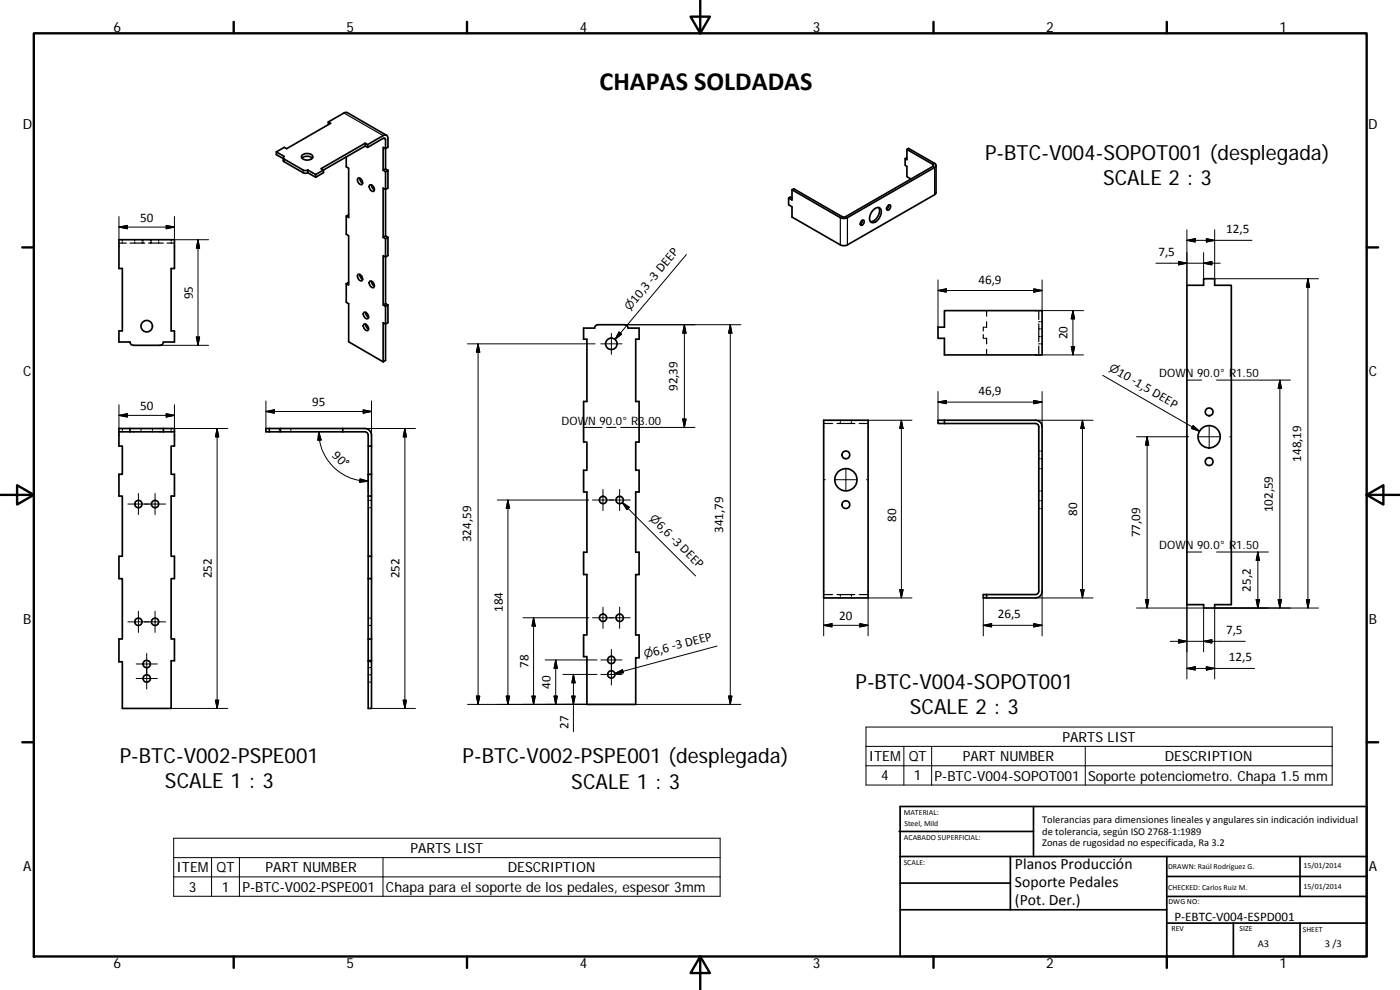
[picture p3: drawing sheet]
<svg xmlns="http://www.w3.org/2000/svg" width="420mm" height="297mm" viewBox="0 0 420 297" stroke-linecap="round" stroke-linejoin="round" font-family="sans-serif">
<g fill="none" stroke="#000" stroke-width=".51">
<path d="M98.5 36.6l5.4-2.9 12.1 6.9M98.5 36.6l.7 .4-13.2 7.6-.7-.4-2.4 1.4M98.5 36.6v.8M82.9 45.6v.8l2.1 1.2M82.9 45.6l2.4 1.3-.3 .4 .3 .5 5.7 3.2 .6 .2 .8-.2M85 47.3l.2 1.2 5.8 3.3 .6 .2 .8-.2M90.6 47.5a2.45 2.45 0 0 1 3.2 0M90.6 46.6a2.28 2.28 0 0 1 3.3 .3 1.81 1.81 0 0 1-2.8 .9l-.6-.6zM92.4 51.8l2.3 1.4M92.4 51l2.3 1.4M92.4 51v.8M94.7 52.4l2.4-1.4v.8l-2.4 1.4"/>
<path d="M94.7 52.4v.8M103.9 47.1v3l.7 .4v14.8l-.7-.5 .7-.4M107.5 53.5a1.14 1.14 0 0 1 1.1 .6 1.14 1.14 0 0 1-.2 1.3 1.35 1.35 0 0 1-.9-1.9zM108 53.5l.1 .6 .7 .8M109.6 43l-13.2 7.6 .7 .4 12.5-7.2M109.6 43l.7 .4M109.6 43v.8M109.6 43.8l.7 .4M110.3 43.4l4.7-2.7a.87 .87 0 0 1 1-.1 .87 .87 0 0 1 .4 .9v2.7l-.7 .4-.7-.4v6.9l.7 .4M110.3 44.2l4.7-2.7h.6l.1 9.2M110.3 43.4v.8M111 55.5a1.15 1.15 0 0 1 1.2 .6 1.15 1.15 0 0 1-.2 1.3 1.38 1.38 0 0 1-1-1.9z"/>
<path d="M111.5 55.5l.2 .8 .7 .7M115.7 51.5v19.3M115.7 50.7l-.7 .4M115.7 50.7l.7 .4M116.4 51.1v5.3l-.7 .4-.7-.4v14.8M116.4 51.1l-.7 .4M237.7 59.4l-.5-.3-.5 .3M237.7 56.9v3.1l-1-.6M271.6 47.6v2l.6 .3v3.1l1.2 .7M272.2 44.8v3.1l-.6-.3 .6-.3M272.2 44.8l.5-.3 7.8 4.5a.66 .66 0 0 1 .4 .6 .66 .66 0 0 1-.4 .6l-26.2 15.1a2.38 2.38 0 0 1-2.1 0l-14.5-8.4M272.2 44.8l7.8 4.5 .1 .4-26.5 15.4-.9-.1-14.5-8.4-.5 .3"/>
<path d="M280.9 49.6v8.2l-.2 .5-26.4 15.2a2.38 2.38 0 0 1-2.1 0l-14.5-8.4v-3.1l-1-.5v-2.1M35.7 71.9h16.7v8.7h-1v18.7h1v3.3h-3.4l-.3 .8-.7 .2h-8l-.6-.2-.4-.8h-3.3v-3.3h1v-18.7h-1zM103.9 64.8v5.5l.7 .4v14.8l-.7-.4M115 71.2l.7 .4M115.7 77.1v14l.7 .4M115.7 77.1l-.7-.4v14.8l.7 .4M115.7 71.6v5.5M115.7 70.8l-.7 .4M115.7 70.8l.7 .4M116.4 71.2v5.5l-.7 .4M116.4 71.2l-.7 .4M258.5 66.4a.56 .56 0 0 1 .9-.2 .56 .56 0 0 1-.2 .9 .58 .58 0 0 1-.9 .5 .58 .58 0 0 1 0-1z"/>
<path d="M258.8 66.1v.6l-.6 .6M262.1 63a1.28 1.28 0 0 1 1.1-.8 1.28 1.28 0 0 1 1.2 .8 3.3 3.3 0 0 1-2.7 3.8 2.05 2.05 0 0 1-.1-3.2zM263.7 62.3a3.2 3.2 0 0 1-2.5 4.2M266.5 61.7a.47 .47 0 0 1 .8-.1 .47 .47 0 0 1-.1 .7 .6 .6 0 0 1-.4 .7 .6 .6 0 0 1-.7-.4zM266.8 61.5l-.3 .8-.4 .4M103.9 85.1v5.6l.7 .4v11.5l10.4 6M104.6 84.7l-.7 .4M107.5 82.4a1.17 1.17 0 0 1 1.1 .6 1.17 1.17 0 0 1-.2 1.3 1.41 1.41 0 0 1-.9-1.9zM108 82.3a1.71 1.71 0 0 0 .8 1.5M109.2 97.3a1.15 1.15 0 0 1 1.2 .6 1.15 1.15 0 0 1-.2 1.3 1.37 1.37 0 0 1-1-1.9zM109.2 93.7a1.14 1.14 0 0 1 1.2 .7 1.14 1.14 0 0 1-.2 1.3 1.36 1.36 0 0 1-1-2zM109.7 93.7l.3 .9 .6 .6"/>
<path d="M109.7 97.3a1.67 1.67 0 0 0 .9 1.4M111 84.4a1.17 1.17 0 0 1 1.2 .6 1.17 1.17 0 0 1-.2 1.3 1.38 1.38 0 0 1-1-1.9zM111.5 84.4a1.71 1.71 0 0 0 .9 1.5M115.7 91.9v16.2l-.7 .5M115.7 91.1l-.7 .4M116.4 91.5v5.3l-.7 .4-.7-.4v11.8M116.4 91.5l-.7 .4M175.1 98.4h3.4l.2-.6 .8-.4h8l.7 .4 .3 .6h3.3v3.4h-1v18.7h1v12.1h-1v8.5h1v6.5h-1v18.1h1v6.7h-1v18.1h1v6.9h-1v13.9h-14.7v-14.3h-1v-6.5h1v-18.1h-1v-6.7h1v-18.1h-1v-6.5h1v-8.5h-1v-12.1h1v-18.7h-1zM283.4 93.2h29.3v13.3h-29.3v-5h-1.9v-3.3h1.9zM356.2 85.6h5v-2h3.3v2h5v95.8h-5v1h-3.3v-1h-5zM35.7 129.6h3.3M35.7 129.6v4.2h1v8.5h-1v6.5h1v18.1h-1v6.7h1v18.1h-1v6.9h1v14h14.7v-14.4h1v-6.5h-1v-18.1h1v-6.7h-1v-18.1h1v-6.5h-1v-8.5h1v-4.2"/>
<path d="M39 128.6h-3.3v1M39 128.6v1M39 128.6h10M39 129.6h10M49 128.6h3.4v1M49 129.6h3.4M49 128.6v1M80.8 128.6h28.7a2.04 2.04 0 0 1 2 2v43M80.8 128.6h-1v1h1M80.8 129.6h3.4M80.8 128.6v1M84.2 128.6v1h18.7"/>
<path d="M102.9 129.6l7 .1 .6 .6v3.5M102.9 128.6v1M111.5 133.8h-1v8.5M247.2 126.1h13.3v53.3h-13.3zM283.4 127.1h-1.9v-1h29.3a1.96 1.96 0 0 1 1.9 2v49.3a1.97 1.97 0 0 1-1.9 2h-14.7M283.4 127.1h27.4l.6 .2 .3 .6v49.7l-.3 .6-.6 .2h-15.7v1h1M283.4 126.1v1M110.5 148.8h1M110.5 142.3v6.5M110.5 148.8v18.1h1M110.5 142.3h1M110.5 173.6h1v18.1"/>
<path d="M110.5 166.9v45.7h1v-20.9M296.1 178.4v1M110.5 198.2h1M110.5 191.7h1M269.8 249.5h40.4M270.1 257h140.1M270.1 242h140.1v45h-140.1zM303.2 257v16M310.2 242v15M350.2 257v30M390.2 257v12M270.1 273h80.1"/>
<path d="M270.1 265h33.1M350.2 277h60M350.2 269h60M350.2 263h60M370.2 277v10M390.2 277v10"/>
<circle cx="44" cy="97.9" r="1.72"/>
<circle cx="183.5" cy="103.2" r="1.71"/>
<circle cx="253.9" cy="136.5" r="1.17"/>
<circle cx="362.9" cy="138.5" r="1.17"/>
<circle cx="362.9" cy="123.6" r="1.17"/>
<circle cx="362.9" cy="131.1" r="3.3"/>
<circle cx="41.5" cy="151.2" r="1.1"/>
<circle cx="46.5" cy="151.2" r="1.1"/>
<circle cx="181" cy="150" r="1.1"/>
<circle cx="186" cy="150" r="1.1"/>
<circle cx="253.9" cy="143.9" r="3.3"/>
<circle cx="253.9" cy="151.4" r="1.16"/>
<circle cx="41.5" cy="186.6" r="1.1"/>
<circle cx="44" cy="199.2" r="1.1"/>
<circle cx="46.5" cy="186.6" r="1.1"/>
<circle cx="181" cy="185.4" r="1.09"/>
<circle cx="183.5" cy="198" r="1.1"/>
<circle cx="186" cy="185.4" r="1.09"/>
<circle cx="44" cy="203.6" r="1.1"/>
<circle cx="183.5" cy="202.4" r="1.1"/>
</g>
<g fill="none" stroke="#000" stroke-width=".36">
<path d="M103.2 33.9l11.8 6.8M85.3 47.8v.8M91 51v.8M115 41.5l.7 .4M280.5 49l-.5 .3v.6l.5 .3v8.2M35.7 72.9h2.2M36.7 71.9v.4M36.7 72.6v.3M39 72.9h4.5M40.4 71.9v.4M40.4 72.6v.3M42.6 71.9v.4"/>
<path d="M42.6 72.6v.3M42.9 71.9v.4M42.9 72.6v.3M44.6 72.9h4.4M45.1 71.9v.4M45.1 72.6v.3M45.4 71.9v.4M45.4 72.6v.3M47.6 71.9v.4M47.6 72.6v.3M50.2 72.9h2.2M51.4 71.9v.4"/>
<path d="M51.4 72.6v.3M252.7 65l-.5 .3v8.2M253.8 65l.5 .3v8.2M295.4 98.2h-.3v1.1M296.1 96.5v1.7h-.3M296.1 93.2v1.6M311.8 93.2v2.7M311.8 97.2v5.3M311.8 98.7h.3M311.8 96.5h.3M312.4 98.7h.3M312.4 96.5h.3"/>
<path d="M295.1 100.4v1.1h.3M295.8 101.5h.3v1.7M296.1 104.8v1.7M311.8 103.8v2.7M311.8 101h.3M311.8 103.2h.3M312.4 101h.3M312.4 103.2h.3M36.7 128.6v.3M36.7 129.2v.4M42.3 128.6v.3M42.3 129.2v.4"/>
<path d="M45.8 128.6v.3M45.8 129.2v.4M51.4 128.6v.3M51.4 129.2v.4M83.8 128.6v.3M83.8 129.2v.4M87.3 128.6v.3M87.3 129.2v.4M247.2 127.1h2.7M251.2 127.1h5.3M252.2 126.1v.3M252.2 126.7v.4"/>
<path d="M255.5 126.1v.3M255.5 126.7v.4M257.9 127.1h2.6M311.8 135.3h.3M311.8 137.6h.3M312.4 135.3h.3M312.4 137.6h.3M110.5 150.1h.3M110.5 152.3h.3M111.2 150.1h.3M111.2 152.3h.3M311.8 150.2h.3"/>
<path d="M311.8 152.6h.3M311.8 140.6h.3M311.8 147.3h.3M312.4 150.2h.3M312.4 152.6h.3M312.4 140.6h.3M312.4 147.3h.3M247.2 178.4h2.7M251.2 178.4h5.3M252.2 178.4v.3M252.2 179.1v.3M255.5 178.4v.3"/>
<path d="M255.5 179.1v.3M257.9 178.4h2.6M110.5 198.6h.3M110.5 198.1h.3M110.5 185.5h.3M110.5 187.7h.3M111.2 198.6h.3M111.2 198.1h.3M111.2 185.5h.3M111.2 187.7h.3M110.5 204.7h.3M110.5 202.5h.3"/>
<path d="M110.5 200.3h.3M111.2 204.7h.3M111.2 202.5h.3M111.2 200.3h.3"/>
</g>
<g fill="none" stroke="#000" stroke-width=".3">
<path d="M35.7 68.1l2.5-.5v1zM35.7 68.1h16.7M35.7 65v6.9M49.9 67.6l2.5 .5-2.5 .5zM52.4 65v6.9h10.2M59.4 71.9v31.7M59.4 71.9l.5 2.5h-1zM206 76.4l-21.4 25.5M346.9 79h19.3M353.7 78.5l2.5 .5-2.5 .5zM356.2 68.9v16.7M356.2 72.1l2.5-.5v1z"/>
<path d="M356.2 72.1h19.5M361.2 75.8v7.8M361.2 79l2.5-.5v1zM362 71.6l2.5 .5-2.5 .5zM364.5 68.9v14.7h31.2M183.5 100v6.3M185.8 99.6l.8 .7-2 1.6zM187.5 97.4h34.8M205.4 97.4v30.8M205.4 97.4l.5 2.5h-1zM219.2 97.4v113.9M219.2 97.4l.5 2.5h-1z"/>
<path d="M281.5 84v14.2M281.5 87.2l2.5-.5v1zM281.5 87.2h31.2M310.2 86.7l2.5 .5-2.5 .5zM310.8 93.2h14.4M312.7 84v9.2M322 93.2v13.3M322 93.2l.5 2.5h-1zM392.5 83.6v98.8M392.5 83.6l.5 2.5h-.9zM48 103.6h14.6M58.9 101.1h1l-.5 2.5z"/>
<path d="M140.3 103.2h38.3M143.5 103.2v108.1M143.5 103.2l.5 2.5h-1zM180.3 103.2h6.4M281.5 117.5v8.6M310.8 106.5h14.4M312.7 117.5v10.6M321.5 104h1l-.5 2.5zM331 112.6l29 16.8M356.2 114h4.4M365.1 114h22.2M384.1 114v68.4"/>
<path d="M384.1 114l.5 2.6h-1zM35.7 124.6l2.5-.5v1zM35.7 124.6h16.7M35.7 121.5v7.1M48 128.6h20.3M49.9 124.1l2.5 .5-2.5 .5zM52.4 121.5v7.1M65.2 128.6v84M65.2 128.6l.4 2.5h-.9zM79.8 123.5h31.7M79.8 123.5l2.5-.5v1zM79.8 120.3v8.3"/>
<path d="M95.7 129.6a14.9 14.9 0 0 0 8 13.1l3.4 1.3 3.4 .4M95.7 129.6l.7 2.4-1 .1zM102.9 128.6h21.8M109 123l2.5 .5-2.5 .5zM111.5 120.3v53.3M121.5 128.6l.5 2.5h-1zM121.5 128.6v84M175.1 128.2h5.6M182.1 128.2h2.8M186.3 128.2h22.3M204.9 125.7h1l-.5 2.5zM253.9 137.4v.4"/>
<path d="M260.5 126.1h13.2M270.5 126.1v53.3M270.5 126.1l.5 2.5h-1zM281.5 120.6l2.5-.5v1zM281.5 120.6h31.2M310.2 120.1l2.5 .6-2.5 .4zM310.8 126.1h17.2M324.9 126.1v53.3M324.9 126.1l.5 2.5h-1.1zM341.1 131h15.6M344.3 131v51.4M344.3 131l.5 2.5h-1z"/>
<path d="M358.1 127.7l1.9 1.7-2.4-.8zM359.7 131h6.4M362.9 124.5v.4M362.9 127.9v6.3M362.9 137.2v.4M369.1 131h.3M38.4 151.2h11.3M41.5 148.1v6.3M46.5 148.1v6.3M108 143.7l2.5 .7-2.5 .3zM110.5 142.3v5.3M149.3 150h27.4"/>
<path d="M152.4 150v61.3M152.4 150l.5 2.5h-1zM177.8 150h11.3M181 146.9v6.3M186 146.9v6.3M186.8 150.8l22 22M186.8 150.8l2.1 1.4-.7 .7zM247.3 143.9h.4M250.7 143.9h6.3M253.9 140.8v6.3M253.9 150.1v.4M260 143.9h.4"/>
<path d="M247.2 179.4v11.4M270 176.9h1l-.5 2.5zM273.7 179.4h-13.2v11.4M295.1 179.4v11.4M310.8 179.4h17.2M312.7 177.4v13.4M324.3 176.9h1.1l-.5 2.5zM343.8 179.9h1l-.5 2.5zM356.2 165.6h4.4M365.1 165.6h15.6M377 179.9h1l-.5 2.5zM377.5 165.6v16.8"/>
<path d="M377.5 165.6l.5 2.5h-1zM383.6 179.9h1l-.5 2.5zM392.1 179.9h.9l-.5 2.5zM38.4 186.6h11.3M40.9 199.2h6.3M41.5 183.4v6.4M44 196v10.8M46.5 183.4v6.4M157 185.4h19.7M160.1 185.4v25.9M160.1 185.4l.5 2.5h-1zM163.6 198h15.6"/>
<path d="M166.8 198v13.3M166.8 198l.5 2.5h-1zM177.8 185.4h11.3M180.3 198h6.4M181 182.2v6.3M183.5 194.8v10.7M186 182.2v6.3M215.2 193.8l-30.7 8.3M247.2 187.6h13.3M247.2 187.6l2.5-.5v1zM258 187.1l2.5 .5-2.5 .5zM295.1 187.6l2.5-.5v1z"/>
<path d="M295.1 187.6h17.6M310.2 187.1l2.5 .5-2.5 .5zM341.1 182.4h20.1v13.2M351.2 192.4h22.5M353.7 191.9l2.5 .5-2.5 .5zM356.2 181.4v22.3M361.2 192.4l2.5-.5v1zM395.7 182.4h-31.2v21.3M40.9 203.6h6.3M51.4 212.6h16.9M64.7 210.1h.9l-.4 2.5zM111.5 212.6h13.2"/>
<path d="M121 210.1h1l-.5 2.5zM140.3 211.3h35.8M143 208.9h1l-.5 2.4zM151.9 208.9h1l-.5 2.4zM159.6 208.9h1l-.5 2.4zM166.3 208.9h1l-.5 2.4zM168.9 202.4h10.3M171.6 208.9h1l-.5 2.4zM172.1 202.4v17.1M172.1 202.4l.5 2.5h-1zM180.3 202.4h6.4M184.5 202.1l2.3-1.2 .3 1z"/>
<path d="M190.8 211.3h31.5M218.7 208.9h1l-.5 2.4zM259.9 218.1h139.9v17.4h-139.9zM356.2 200.6l2.5-.6v1zM356.2 200.6h20.3M362 200l2.5 .6-2.5 .4zM259.9 223.9h139.9M259.9 229.8h139.9M271.3 223.9v11.6M279.6 223.9v11.6M325.7 223.9v11.6M52.1 251.5h164v17.4h-164z"/>
<path d="M52.1 257.3h164M63.5 257.3v11.6M71.8 257.3v11.6M114.9 257.3v11.6M52.1 263.1h164"/>
</g>
<g fill="none" stroke="#000" stroke-width=".71">
<path d="M10.1 10h400.1v277h-400.1zM70.1 6.6v3.4M140.2 6.6v3.4M207.3 5h5.8l-2.9 5zM210.2 0v10M280.2 6.6v3.4M350.2 6.6v3.4M6.7 74.2h3.4M410.2 74.2h3.4M.2 148.5h9.9M5.1 145.6l5 2.9-5 2.9zM410.2 148.5l5-2.9v5.8z"/>
<path d="M410.2 148.5h9.9M6.7 222.7h3.4M410.2 222.7h3.4M70.1 287v3.4M140.2 287v3.4M210.2 287l2.9 5h-5.8zM210.2 287v10M280.2 287v3.4M350.2 287v3.4"/>
</g>
<g fill="#000" stroke="#000" stroke-width=".3">
<path d="M35.7 68.1l2.5-.5v1zM49.9 67.6l2.5 .5-2.5 .5zM59.4 71.9l.5 2.5h-1zM353.7 78.5l2.5 .5-2.5 .5zM356.2 72.1l2.5-.5v1zM362 71.6l2.5 .5-2.5 .5zM361.2 79l2.5-.5v1zM185.8 99.6l.8 .7-2 1.6zM205.4 97.4l.5 2.5h-1zM219.2 97.4l.5 2.5h-1zM281.5 87.2l2.5-.5v1zM310.2 86.7l2.5 .5-2.5 .5z"/>
<path d="M322 93.2l.5 2.5h-1zM392.5 83.6l.5 2.5h-.9zM58.9 101.1h1l-.5 2.5zM143.5 103.2l.5 2.5h-1zM321.5 104h1l-.5 2.5zM384.1 114l.5 2.6h-1zM35.7 124.6l2.5-.5v1zM49.9 124.1l2.5 .5-2.5 .5zM65.2 128.6l.4 2.5h-.9zM79.8 123.5l2.5-.5v1zM95.7 129.6l.7 2.4-1 .1zM109 123l2.5 .5-2.5 .5z"/>
<path d="M121.5 128.6l.5 2.5h-1zM204.9 125.7h1l-.5 2.5zM270.5 126.1l.5 2.5h-1zM281.5 120.6l2.5-.5v1zM310.2 120.1l2.5 .6-2.5 .4zM324.9 126.1l.5 2.5h-1.1zM344.3 131l.5 2.5h-1zM358.1 127.7l1.9 1.7-2.4-.8zM108 143.7l2.5 .7-2.5 .3zM152.4 150l.5 2.5h-1zM186.8 150.8l2.1 1.4-.7 .7zM270 176.9h1l-.5 2.5z"/>
<path d="M324.3 176.9h1.1l-.5 2.5zM343.8 179.9h1l-.5 2.5zM377 179.9h1l-.5 2.5zM377.5 165.6l.5 2.5h-1zM383.6 179.9h1l-.5 2.5zM392.1 179.9h.9l-.5 2.5zM160.1 185.4l.5 2.5h-1zM247.2 187.6l2.5-.5v1zM258 187.1l2.5 .5-2.5 .5zM295.1 187.6l2.5-.5v1zM310.2 187.1l2.5 .5-2.5 .5zM353.7 191.9l2.5 .5-2.5 .5z"/>
<path d="M361.2 192.4l2.5-.5v1zM64.7 210.1h.9l-.4 2.5zM121 210.1h1l-.5 2.5zM143 208.9h1l-.5 2.4zM151.9 208.9h1l-.5 2.4zM159.6 208.9h1l-.5 2.4zM166.3 208.9h1l-.5 2.4zM166.8 198l.5 2.5h-1zM171.6 208.9h1l-.5 2.4zM172.1 202.4l.5 2.5h-1zM184.5 202.1l2.3-1.2 .3 1zM218.7 208.9h1l-.5 2.4z"/>
<path d="M356.2 200.6l2.5-.6v1zM362 200l2.5 .6-2.5 .4z"/>
</g>
<text font-size="7.9" x="179.9" y="27.1">CHAPAS SOLDADAS</text>
<g font-size="6.3">
<text x="295.6" y="48.1">P-BTC-V004-SOPOT001 (desplegada)</text>
<text x="331.1" y="55.6">SCALE 2 : 3</text>
<text x="256.7" y="206.7">P-BTC-V004-SOPOT001</text>
<text x="273.1" y="214.3">SCALE 2 : 3</text>
<text x="36" y="228.8">P-BTC-V002-PSPE001</text>
<text x="138.8" y="229.1">P-BTC-V002-PSPE001 (desplegada)</text>
<text x="49.5" y="236.3">SCALE 1 : 3</text>
<text x="171.5" y="236.6">SCALE 1 : 3</text>
</g>
<g font-size="4.7">
<text x="304.6" y="260.8">Planos Producción</text>
<text x="304.6" y="266.2">Soporte Pedales</text>
<text x="304.6" y="271.6">(Pot. Der.)</text>
</g>
<g font-size="4.2">
<text x="34" y="9.6">6</text>
<text x="104" y="9.6">5</text>
<text x="174" y="9.6">4</text>
<text x="244" y="9.6">3</text>
<text x="314" y="9.6">2</text>
<text x="384" y="9.6">1</text>
<text x="6.8" y="38.7">D</text>
<text x="410.6" y="38.7">D</text>
<text x="7" y="112.9">C</text>
<text x="410.8" y="112.9">C</text>
<text x="7" y="187.1">B</text>
<text x="410.8" y="187.1">B</text>
<text x="318.8" y="222.6">PARTS LIST</text>
<text x="260.7" y="228.4">ITEM</text>
<text x="272.7" y="228.4">QT</text>
<text x="288.9" y="228.4">PART NUMBER</text>
<text x="349.6" y="228.4">DESCRIPTION</text>
<text x="264.4" y="234.1">4</text>
<text x="274.3" y="234.1">1</text>
<text x="280.5" y="234.2">P-BTC-V004-SOPOT001</text>
<text x="326.6" y="234.2">Soporte potenciometro. Chapa 1.5 mm</text>
<text x="123.2" y="255.9">PARTS LIST</text>
<text x="7" y="261.3">A</text>
<text x="53" y="261.7">ITEM</text>
<text x="64.9" y="261.8">QT</text>
<text x="79.7" y="261.7">PART NUMBER</text>
<text x="152.4" y="261.8">DESCRIPTION</text>
<text x="410.8" y="261.3">A</text>
<text x="56.7" y="267.5">3</text>
<text x="66.5" y="267.5">1</text>
<text x="72.7" y="267.5">P-BTC-V002-PSPE001</text>
<text x="115.8" y="267.6">Chapa para el soporte de los pedales, espesor 3mm</text>
<text x="34" y="290.4">6</text>
<text x="104" y="290.4">5</text>
<text x="174" y="290.4">4</text>
<text x="244" y="290.4">3</text>
<text x="314" y="290.4">2</text>
<text x="384" y="290.4">1</text>
</g>
<g font-size="3.9">
<text x="42" y="66.6">50</text>
<text x="368" y="70">12,5</text>
<text x="347.7" y="76.9">7,5</text>
<text x="57.9" y="89.8" transform="rotate(-90 57.9 89.8)">95</text>
<text x="293.6" y="85.1">46,9</text>
<text x="190.8" y="91.1" transform="rotate(-50 190.8 91.1)">10,3 ‐3 DEEP</text>
<text x="320.4" y="101.9" transform="rotate(-90 320.4 101.9)">20</text>
<text x="335.1" y="112.5" transform="rotate(30 335.1 112.5)">10 ‐1,5 DEEP</text>
<text x="203.3" y="117.3" transform="rotate(-90 203.3 117.3)">92,39</text>
<text x="293.6" y="118.6">46,9</text>
<text x="42" y="123.1">50</text>
<text x="93.7" y="121.9">95</text>
<text x="99.5" y="136.8" transform="rotate(45 99.5 136.8)">90°</text>
<text x="390.5" y="138.5" transform="rotate(-90 390.5 138.5)">148,19</text>
<text x="323.3" y="154.7" transform="rotate(-90 323.3 154.7)">80</text>
<text x="382" y="153.7" transform="rotate(-90 382 153.7)">102,59</text>
<text x="196.8" y="157.8" transform="rotate(45 196.8 157.8)">6,6 ‐3 DEEP</text>
<text x="217.1" y="159.9" transform="rotate(-90 217.1 159.9)">341,79</text>
<text x="269" y="156.6" transform="rotate(-90 269 156.6)">80</text>
<text x="342.2" y="161.2" transform="rotate(-90 342.2 161.2)">77,09</text>
<text x="141.4" y="162.7" transform="rotate(-90 141.4 162.7)">324,59</text>
<text x="63.6" y="173.5" transform="rotate(-90 63.6 173.5)">252</text>
<text x="119.9" y="173.5" transform="rotate(-90 119.9 173.5)">252</text>
<text x="375.4" y="177.5" transform="rotate(-90 375.4 177.5)">25,2</text>
<text x="150.9" y="183.7" transform="rotate(-90 150.9 183.7)">184</text>
<text x="299.4" y="185.5">26,5</text>
<text x="251.9" y="186.1">20</text>
<text x="368" y="190.3">7,5</text>
<text x="196.3" y="196.7" transform="rotate(-15 196.3 196.7)">6,6 ‐3 DEEP</text>
<text x="158.6" y="200.3" transform="rotate(-90 158.6 200.3)">78</text>
<text x="368.8" y="198.4">12,5</text>
<text x="165.2" y="206.7" transform="rotate(-90 165.2 206.7)">40</text>
<text x="170.6" y="218.8" transform="rotate(-90 170.6 218.8)">27</text>
<text x="352.5" y="276.2">P‐EBTC‐V004‐ESPD001</text>
</g>
<g font-size="3.5">
<text x="347.9" y="113.2">DOWN 90.0° R1.50</text>
<text x="168.5" y="127.4">DOWN 90.0° R3.00</text>
<text x="347.9" y="164.8">DOWN 90.0° R1.50</text>
</g>
<g font-size="3.3">
<text x="189" y="93.2" transform="rotate(-50 189 93.2)">⌀</text>
<text x="332.7" y="111.1" transform="rotate(30 332.7 111.1)">⌀</text>
<text x="194.8" y="155.9" transform="rotate(45 194.8 155.9)">⌀</text>
<text x="193.6" y="197.4" transform="rotate(-15 193.6 197.4)">⌀</text>
</g>
<g font-size="3.1">
<text x="312.8" y="246.8">Tolerancias para dimensiones lineales y angulares sin indicación individual</text>
<text x="312.8" y="250.4">de tolerancia, según ISO 2768‐1:1989</text>
<text x="312.8" y="254">Zonas de rugosidad no especificada, Ra 3.2</text>
<text x="377.5" y="284.1">A3</text>
<text x="397.6" y="284.2">3 /3</text>
</g>
<g font-size="2.4">
<text x="271.2" y="244.4">MATERIAL:</text>
<text x="271.3" y="251.9">ACABADO SUPERFICIAL:</text>
<text x="271.4" y="247.9">Steel, Mild</text>
<text x="271.2" y="259.7">SCALE:</text>
<text x="350.6" y="260.8">DRAWN: Raúl Rodríguez G.</text>
<text x="391.2" y="260.6">15/01/2014</text>
<text x="350.6" y="267">CHECKED: Carlos Ruiz M.</text>
<text x="391.2" y="266.6">15/01/2014</text>
<text x="350.7" y="271.4">DWG NO:</text>
<text x="351.6" y="279.3">REV</text>
<text x="372" y="279.4">SIZE</text>
<text x="391" y="279.6">SHEET</text>
</g>
</svg>
